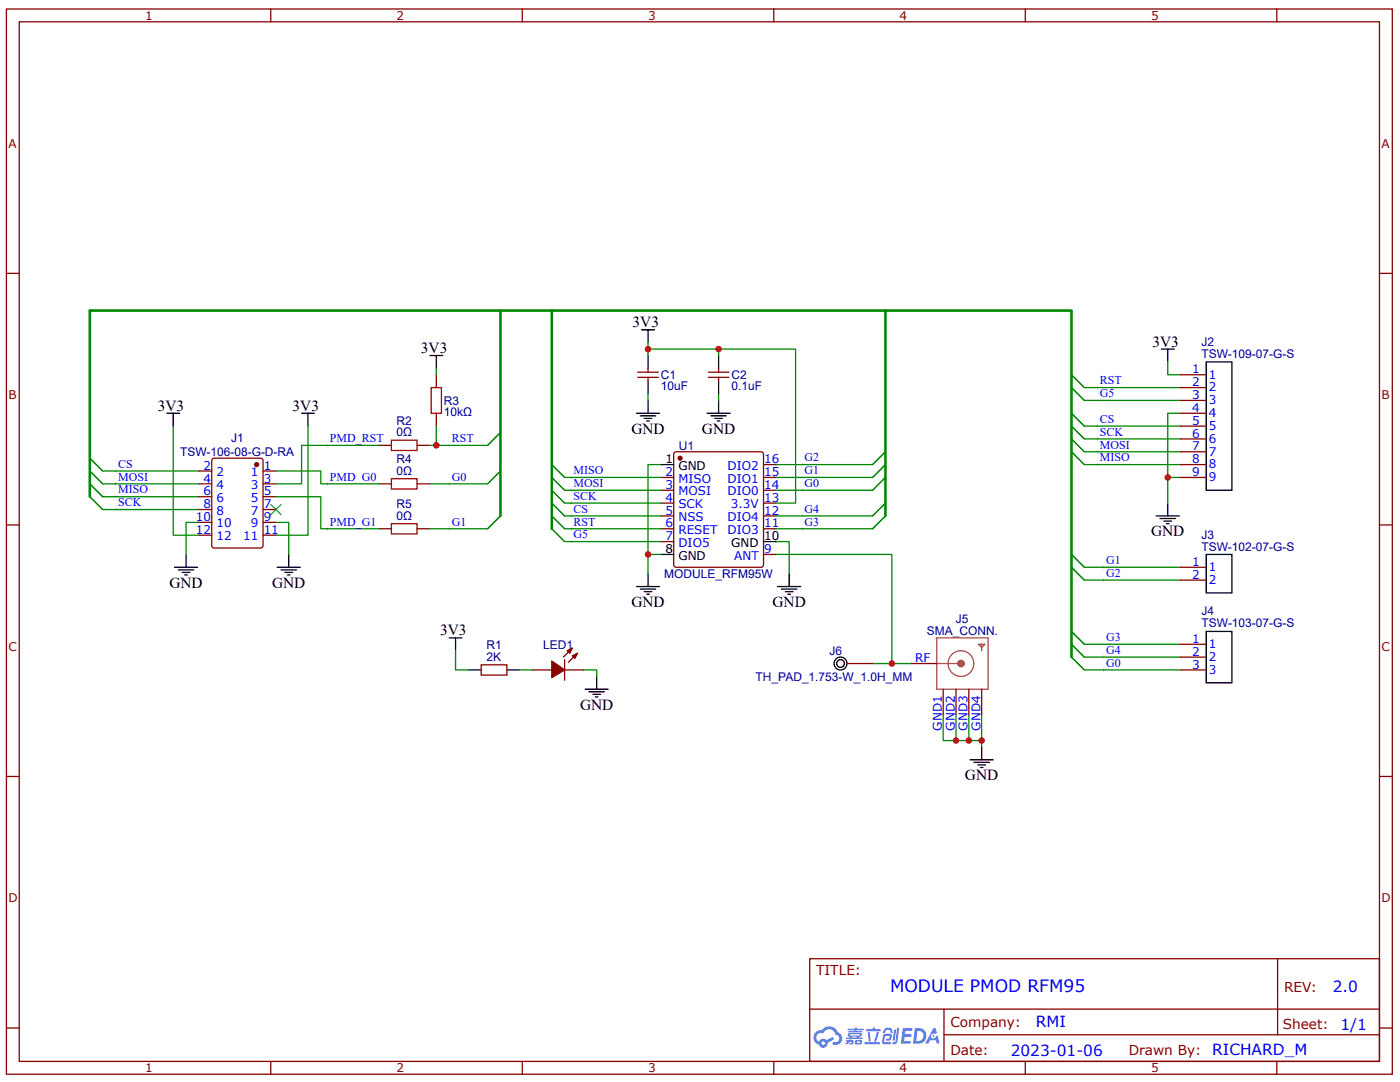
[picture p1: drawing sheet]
<svg xmlns="http://www.w3.org/2000/svg" width="279mm" height="216mm" viewBox="0 0 279 216" stroke-linecap="round" stroke-linejoin="round" font-family="sans-serif">
<g fill="none" stroke="#800" stroke-width=".26">
<path d="M1.3 1.8h276.6v212.6h-276.6zM3.8 4.4h271.5v207.4h-271.5zM54 1.8v2.6M104.2 1.8v2.6M154.4 1.8v2.6M204.6 1.8v2.6M254.8 1.8v2.6M1.3 54.5h2.5M275.3 54.5h2.6M1.3 104.7h2.5M275.3 104.7h2.6M1.3 154.9h2.5"/>
<path d="M275.3 154.9h2.6M161.6 191.3h113.7v20.5h-113.7zM255 191.3v15.2M1.3 205.1h2.5M54 211.8v2.6M104.2 211.8v2.6M154.4 211.8v2.6M161.6 201.4h113.6M188.4 206.5h86.8M188.4 201.4v10.2M204.6 211.8v2.6M254.8 211.8v2.6"/>
<path d="M275.3 205.1h2.6"/>
</g>
<g fill="#58f">
<path d="M180.2 205.1h1.7l.2 .2-.1 .4h-1.3l-.1 .6h1.1l.2 .3-.3 .3h-1.1l-.1 .8 1.2 .1 .2 .2-.2 .2-1.8 .1z"/>
<path d="M186.3 205.2h.4l.3 .9-.4 .2a.49 .49 0 0 0-.8 .2 .49 .49 0 0 0 .3 .7 .49 .49 0 0 0 .7-.4l.3-.2 .4 1.6h-.6l-.1-.6h-1.2l-.4 .6h-.6z"/>
<path d="M178.4 205.4h.5l-.3 2.1-.3 .2-.1-.2z"/>
<path d="M179 205.1h.4l-.3 2.8a.57 .57 0 0 1-.4 .5 .57 .57 0 0 1-.6-.2l.6-.4z"/>
<path d="M176.6 205.3l.4-.2 .8 .1 .4 .9h-.4l-.3-.6-.7 .1a.63 .63 0 0 1-.6 .5l-.1-.1z"/>
<path d="M176.4 206.4l1.2-.1a.74 .74 0 0 1 .4 .7 .74 .74 0 0 1-.6 .7l-.5-.1-.1-.2 .2-.1 .5-.1 .1-.5h-.9l-.3 1.2 1.3 .1 .2 .2-.3 .2h-1.1l-.4-.2-.1-.4z"/>
<path d="M172.5 208h2.9l.2 .2-.2 .2h-2.8z"/>
<path d="M175 205.9h.4l-.3 1.2a.7 .7 0 0 1-.5 .8l-.1-.2z"/>
<path d="M173.2 206h.4l.2 1.6-.2 .2-.2-.1z"/>
<path d="M172.9 205.4h1.2l.1-.4h.4v.4h1l.2 .2-.2 .2h-2.6z"/>
<path d="M168.9 207.6l.9-.2v.2l.6 .1-.1 .6-.8 .1v-.3h.4l.1-.2a.46 .46 0 0 0-.7 .3l-.5 .2-.1-.2 .6-.3h-.5z"/>
<path d="M169.2 205.3h1.4v-.2h.4v.2h1.3l.1 .2-.1 .1h-1.3l-.1 .1h1.1l.1 .2-.1 .1h-2.6l-.1-.3h1.2v-.1h-1.3z"/>
<path d="M182.6 205.1l-.4 3.2h.9a1.57 1.57 0 0 0 1.8-1.6 1.57 1.57 0 0 0-1.8-1.6zM183.1 205.7a1.05 1.05 0 0 1 1.2 1.2 1.05 1.05 0 0 1-1.5 .8z"/>
<path d="M169.3 206.3l-.1 .4 .4 .2v.1h-.7v.3h3.1l.2-.1-.2-.2h-.6v-.1a.43 .43 0 0 0 .6-.2 .43 .43 0 0 0-.2-.6h-2.3zM169.6 206.4l2 .1-.1 .1h-1.8zM170 206.9h1l-.1 .1h-.8z"/>
<path d="M170.7 207.6v.8h.9l.3-.1 .1-.5-.1-.3h-.9zM171 207.8h.6l-.1 .3h-.5z"/>
<path d="M162.8 206a1.49 1.49 0 0 0 .6 2.5 .9 .9 0 0 0 1.1 .6 .9 .9 0 0 0 .7-1l1.3-.7-.3-.5-1.2 .7a.9 .9 0 0 0-1.6 .3 .91 .91 0 0 1-.4-1.3 .91 .91 0 0 1 1.3-.4 1.31 1.31 0 0 1 1.4-.8 1.31 1.31 0 0 1 1.1 1.1 .75 .75 0 0 1 .7 1 .75 .75 0 0 1-1.1 .4l-.2 .2v.3a1.29 1.29 0 0 0 1.8-.7 1.29 1.29 0 0 0-.8-1.7 1.92 1.92 0 0 0-3.3-.5l-.7 .2zM163.9 208.2a.35 .35 0 0 1 .7 0 .35 .35 0 0 1-.7 0z"/>
<circle cx="186.3" cy="206.7" r=".19"/>
</g>
<path d="M134.6 90.3l.4-.2h16.9a.51 .51 0 0 1 .5 .6v22a.51 .51 0 0 1-.5 .5h-16.9a.51 .51 0 0 1-.5-.5v-22z" fill="none" stroke="#800" stroke-width=".26"/>
<circle cx="135.7" cy="91.4" r=".38" fill="#800"/>
<g fill="none" stroke="#800" stroke-width=".26">
<path d="M127.3 74.3h4.1M127.3 75.3h4.1M129.3 73.5v.8M129.3 75.3v.8M42.4 91.6l.4-.2h9.2a.51 .51 0 0 1 .5 .5v16.9a.51 .51 0 0 1-.5 .6h-9.2a.51 .51 0 0 1-.5-.6v-16.9zM131.9 95.3h2.6M131.9 97.8h2.6M152.4 95.3h2.5M152.4 97.8h2.5M152.4 92.7h2.5M131.9 100.4h2.6M131.9 103h2.6"/>
<path d="M131.9 105.5h2.6M131.9 108.1h2.6M152.4 100.4h2.5M152.4 103h2.5M152.4 105.5h2.5M152.4 110.6h2.5M169 132.4h5.1M181.8 132.4h5.1M188.2 137.5v5.1M190.8 137.5v5.1M193.4 137.5v5.1M195.9 137.5v5.1"/>
<circle cx="135.7" cy="91.4" r=".38"/>
</g>
<g fill="none" stroke="#000" stroke-width=".26">
<path d="M128 65.8h2.6M129.3 65.8v2.6M129.3 70.9v2.6M129.3 76.1v2.5M129.3 79.9v2.6M231.8 69.7h2.5M233 69.7v2.5M33.3 82.5h2.6M34.6 82.5v2.5M60.2 82.5h2.5M61.5 82.5v2.5M127 82.5h4.6"/>
<path d="M127.8 83h3.1M128.6 83.5h1.5M129.1 84h.5M131.9 92.7h2.6M34.8 113.2h4.6M35.6 113.7h3.1M36.4 114.2h1.5M36.9 114.7h.5M37.1 110.6v2.6M55.3 113.2h4.6M56.1 113.7h3.1M56.9 114.2h1.5"/>
<path d="M57.4 114.7h.5M57.6 110.6v2.6M127 117h4.6M127.8 117.5h3.1M128.6 118.1h1.5M129.1 118.6h.5M129.3 114.5v2.5M131.9 110.6h2.6M152.4 108.1h2.5M155.2 117h4.6M156 117.5h3M156.7 118.1h1.6"/>
<path d="M157.2 118.6h.6M157.5 114.5v2.5M230.7 103h4.7M231.5 103.5h3.1M232.3 104h1.5M232.8 104.5h.5M233 100.4v2.6M193.6 151.6h4.6M194.4 152.1h3M195.1 152.6h1.6M195.7 153.1h.5M195.9 149v2.6"/>
<circle cx="167.7" cy="132.4" r="1.28"/>
<circle cx="167.7" cy="132.4" r=".77"/>
</g>
<path d="M17.9 62v37.1M176.7 62v41M110.1 105.5v-43.5h103.7v69.1" fill="none" stroke="#080" stroke-width=".51"/>
<g fill="#000">
<path d="M213.8 77.3l2.6 2.6zM213.8 74.8l2.6 2.5zM17.9 99.1l2.6 2.6zM17.9 96.5l2.6 2.6zM17.9 94l2.6 2.5zM17.9 91.4l2.6 2.6zM110.1 97.8l2.6 2.6zM110.1 95.3l2.6 2.5zM110.1 92.7l2.6 2.6zM176.7 90.1l-2.6 2.6zM176.7 92.7l-2.6 2.6zM176.7 95.3l-2.6 2.5z"/>
<path d="M213.8 90.1l2.6 2.6zM213.8 87.6l2.6 2.5zM213.8 85l2.6 2.6zM213.8 82.5l2.6 2.5zM110.1 105.5l2.6 2.6zM110.1 103l2.6 2.5zM110.1 100.4l2.6 2.6zM176.7 100.4l-2.6 2.6zM174.1 105.5l2.6-2.5zM213.8 113.2l2.6 2.6zM213.8 110.6l2.6 2.6zM213.8 126l2.6 2.6z"/>
<path d="M213.8 131.1l2.6 2.6zM213.8 128.6l2.6 2.5z"/>
<path d="M219 77.1v.5zM218.7 77.3h.5z"/>
<path d="M219 79.6v.6zM218.7 79.9h.5z"/>
<path d="M23 93.7v.5zM22.8 94h.5z"/>
<path d="M23 96.3v.5zM22.8 96.5h.5z"/>
<path d="M23 98.9v.5zM22.8 99.1h.5z"/>
<path d="M89.6 96.3v.5zM89.4 96.5h.5z"/>
<path d="M114 95v.5zM113.7 95.3h.5z"/>
<path d="M114 97.6v.5zM113.7 97.8h.5z"/>
<path d="M160.1 92.5v.5zM159.8 92.7h.5z"/>
<path d="M160.1 95v.5zM159.8 95.3h.5z"/>
<path d="M160.1 97.6v.5zM159.8 97.8h.5z"/>
<path d="M219 87.3v.5zM218.7 87.6h.5z"/>
<path d="M219 92.5v.5zM218.7 92.7h.5z"/>
<path d="M219 89.9v.5zM218.7 90.1h.5z"/>
<path d="M219 84.8v.5zM218.7 85h.5z"/>
<path d="M23 101.4v.5zM22.8 101.7h.5z"/>
<path d="M54 100.6l2.1 2.1zM56.1 100.6l-2.1 2.1z"/>
<path d="M114 100.1v.5zM113.7 100.4h.5z"/>
<path d="M114 102.7v.5zM113.7 103h.5z"/>
<path d="M114 105.3v.5zM113.7 105.5h.5z"/>
<path d="M114 107.8v.5zM113.7 108.1h.5z"/>
<path d="M160.1 102.7v.5zM159.8 103h.5z"/>
<path d="M160.1 105.3v.5zM159.8 105.5h.5z"/>
<path d="M220.2 112.9v.6zM220 113.2h.5z"/>
<path d="M220.2 115.5v.5zM220 115.8h.5z"/>
<path d="M220.2 133.4v.5zM220 133.7h.5z"/>
<path d="M220.2 128.3v.5zM220 128.6h.5z"/>
<path d="M220.2 130.9v.5zM220 131.1h.5z"/>
</g>
<g fill="none" stroke="#080" stroke-width=".26">
<path d="M213.8 77.3l2.6 2.6h19.2M213.8 74.8l2.6 2.5h19.2M233 72.2v2.6h2.6M17.9 94l2.6 2.5h19.2M17.9 91.4l2.6 2.6h19.2M17.9 96.5l2.6 2.6h19.2M17.9 99.1l2.6 2.6h19.2M34.6 85v21.8h5.1M61.5 85v21.8h-6.4M110.1 92.7l2.6 2.6h19.2M110.1 95.3l2.6 2.5h19.2M110.1 97.8l2.6 2.6h19.2"/>
<path d="M131.9 92.7h-2.6v21.8M176.7 90.1l-2.6 2.6h-19.2M176.7 92.7l-2.6 2.6h-19.2M176.7 95.3l-2.6 2.5h-19.2M213.8 90.1l2.6 2.6h19.2M213.8 87.6l2.6 2.5h19.2M213.8 85l2.6 2.6h19.2M213.8 82.5l2.6 2.5h19.2M233 95.3h2.6M235.6 82.5h-2.6v17.9M39.7 104.2h-2.6v6.4M55.1 104.2h2.5v6.4"/>
<path d="M110.1 100.4l2.6 2.6h19.2M110.1 103l2.6 2.5h19.2M110.1 105.5l2.6 2.6h19.2M129.3 110.6h2.6M154.9 108.1h2.6v6.4M154.9 110.6h23.1v21.8h3.8M176.7 100.4l-2.6 2.6h-19.2M176.7 103l-2.6 2.5h-19.2M213.8 113.2l2.6 2.6h19.2M213.8 110.6l2.6 2.6h19.2M174.1 132.4h3.9M213.8 126l2.6 2.6h19.2"/>
<path d="M213.8 131.1l2.6 2.6h19.2M213.8 128.6l2.6 2.5h19.2M188.2 142.6v5.2h2.6M190.8 142.6v5.2h2.6M193.4 142.6v5.2h2.5M195.9 142.6v6.4"/>
</g>
<path d="M54 100.6l2.1 2.1M56.1 100.6l-2.1 2.1" fill="none" stroke="#3c3" stroke-width=".26"/>
<g fill="none" stroke="#a54b4b" stroke-width=".26">
<path d="M186.7 132.4h5.1M186.9 127.3h10.3v10.2h-10.3zM195.3 128.6h1.3l-.7 .6zM195.9 128.6v1.2"/>
<circle cx="191.8" cy="132.4" r="2.56"/>
</g>
<circle cx="191.8" cy="132.4" r=".36" fill="none" stroke="#a54b4b" stroke-width=".82"/>
<circle cx="51.2" cy="92.7" r=".38" fill="#800"/>
<g fill="none" stroke="#800" stroke-width=".26">
<path d="M235.6 74.8h5.1M235.6 77.3h5.1M235.6 79.9h5.1M39.7 94h2.6M39.7 96.5h2.6M39.7 99.1h2.6M52.5 94h2.6M52.5 96.5h2.6M52.5 99.1h2.6M235.6 85h5.1M235.6 82.5h5.1M235.6 87.6h5.1"/>
<path d="M235.6 90.1h5.1M235.6 92.7h5.1M235.6 95.3h5.1M39.7 106.8h2.6M39.7 104.2h2.6M39.7 101.7h2.6M52.5 106.8h2.6M52.5 104.2h2.6M52.5 101.7h2.6M235.6 113.2h5.1M235.6 115.8h5.1M96 132.7h5.2v2h-5.2z"/>
<path d="M235.6 128.6h5.1M235.6 131.1h5.1M235.6 133.7h5.1"/>
<circle cx="51.2" cy="92.7" r=".38"/>
</g>
<path d="M240.7 72.2h5.2v25.6h-5.2zM240.7 110.6h5.2v7.7h-5.2zM89.6 127.3h2.6M90.9 127.3v2.5M93.5 133.7h2.5M101.2 133.7h2.5M116.8 137.5h4.6M117.5 138h3.1M118.3 138.5h1.6M118.8 139.1h.5M119.1 135v2.5M240.7 126h5.2v10.2h-5.2z" fill="none" stroke="#000" stroke-width=".26"/>
<path d="M90.9 129.8v3.9h2.6M103.7 133.7h2.6M116.5 133.7h2.6v1.3" fill="none" stroke="#080" stroke-width=".26"/>
<path d="M110.1 131.9l2.6 1.8-2.6 1.5z" fill="#800"/>
<path d="M106.3 133.7h3.8M110.1 131.9l2.6 1.8-2.6 1.5zM112.7 131.6v4.1M112.7 133.7h3.8M114.2 129.3l-1.8 1.8M115.2 130.4l-1.7 1.7" fill="none" stroke="#800" stroke-width=".26"/>
<path d="M113.2 129.8l1-.5-.5 1.1z" fill="#800"/>
<path d="M113.2 129.8l1-.5-.5 1.1z" fill="none" stroke="#800" stroke-width=".26"/>
<path d="M114.2 130.9l1-.5-.5 1z" fill="#800"/>
<g fill="none" stroke="#800" stroke-width=".26">
<path d="M87.1 74.8v2.5M141.4 75.3h4.1M141.4 74.3h4.1M143.4 73.5v.8M143.4 75.3v.8M75.5 88.9h2.6M75.5 96.5h2.6M83.2 88.9h2.6M83.2 96.5h2.6M87.1 82.5v2.5M75.5 105.5h2.6M83.2 105.5h2.6"/>
<path d="M114.2 130.9l1-.5-.5 1z"/>
</g>
<path d="M86 77.3h2.1v5.2h-2.1zM78.1 87.8h5.1v2.1h-5.1zM78.1 95.5h5.1v2.1h-5.1zM78.1 104.5h5.1v2h-5.1z" fill="none" stroke="#a00000" stroke-width=".26"/>
<g fill="none" stroke="#080" stroke-width=".26">
<path d="M87.1 73.5v1.3M129.3 69.7h14.1v1.2M129.3 68.4v2.5M129.3 78.6v1.3M143.4 69.7h15.4v30.7h-3.9M143.4 78.6v1.3M55.1 99.1h8.9v6.4h11.5M55.1 94h8.9v2.5h11.5M75.5 88.9h-15.3v7.6h-5.1M87.1 85v3.9M99.9 86.3l-2.6 2.6h-11.5M99.9 94l-2.6 2.5h-11.5"/>
<path d="M99.9 103l-2.6 2.5h-11.5"/>
</g>
<g fill="#000">
<path d="M97.3 88.9l2.6-2.6zM99.9 94l-2.6 2.5zM99.9 103l-2.6 2.5z"/>
<path d="M65.3 88.6v.5zM65 88.9h.6z"/>
<path d="M65.3 96.3v.5zM65 96.5h.6z"/>
<path d="M89.6 88.6v.5zM89.4 88.9h.5z"/>
<path d="M65.3 105.3v.5zM65 105.5h.6z"/>
<path d="M89.6 105.3v.5zM89.4 105.5h.5z"/>
</g>
<path d="M17.9 62h92.2M99.9 62v41" fill="none" stroke="#080" stroke-width=".51"/>
<path d="M85.8 70.9h2.6M87.1 70.9v2.6M143.4 70.9v2.6M143.4 76.1v2.5M143.4 79.9v2.6M141.1 82.5h4.6M141.9 83h3M142.6 83.5h1.6M143.2 84h.5" fill="none" stroke="#000" stroke-width=".26"/>
<g fill="#c00">
<circle cx="129.3" cy="110.6" r=".64"/>
<circle cx="195.9" cy="147.8" r=".64"/>
<circle cx="193.4" cy="147.8" r=".64"/>
<circle cx="190.8" cy="147.8" r=".64"/>
<circle cx="233" cy="95.3" r=".64"/>
<circle cx="178" cy="132.4" r=".64"/>
<circle cx="87.1" cy="88.9" r=".64"/>
<circle cx="129.3" cy="69.7" r=".64"/>
<circle cx="143.4" cy="69.7" r=".64"/>
</g>
<text font-size="3.4" fill="#00f" x="177.6" y="197.9">MODULE PMOD RFM95</text>
<g font-size="3.1">
<text x="126.3" y="65.3">3V3</text>
<text x="84" y="70.4">3V3</text>
<text x="230" y="69.1">3V3</text>
<text x="31.5" y="82">3V3</text>
<text x="58.4" y="82">3V3</text>
<text x="126" y="86.6">GND</text>
<text x="140.1" y="86.6">GND</text>
<text x="229.7" y="107">GND</text>
<text x="33.8" y="117.3">GND</text>
<text x="54.3" y="117.3">GND</text>
<text x="126" y="121.1">GND</text>
<text x="154.2" y="121.1">GND</text>
<text x="87.8" y="126.8">3V3</text>
<text x="115.8" y="141.6">GND</text>
<text x="192.6" y="155.7">GND</text>
</g>
<g font-size="3.1" fill="#00f">
<text x="266" y="198">2.0</text>
<text x="206.7" y="205">RMI</text>
<text x="267.5" y="205.5">1/1</text>
<text x="201.7" y="210.6">2023-01-06</text>
<text x="241.9" y="210.6">RICHARD_M</text>
</g>
<g font-size="2.7" fill="#800">
<text x="162.9" y="194.6">TITLE:</text>
<text x="256.3" y="198">REV:</text>
<text x="189.7" y="204.9">Company:</text>
<text x="256" y="205.4">Sheet:</text>
<text x="189.7" y="210.5">Date:</text>
<text x="225.3" y="210.6">Drawn By:</text>
</g>
<g font-size="2.4" fill="#800">
<text x="28.9" y="4">1</text>
<text x="79.1" y="4">2</text>
<text x="129.3" y="4">3</text>
<text x="179.5" y="4">4</text>
<text x="229.7" y="4">5</text>
<text x="1.7" y="29.5">A</text>
<text x="275.7" y="29.5">A</text>
<text x="1.7" y="79.6">B</text>
<text x="275.7" y="79.6">B</text>
<text x="1.7" y="129.8">C</text>
<text x="275.7" y="129.8">C</text>
<text x="1.7" y="180">D</text>
<text x="275.7" y="180">D</text>
<text x="28.9" y="214">1</text>
<text x="79.1" y="214">2</text>
<text x="129.3" y="214">3</text>
<text x="179.5" y="214">4</text>
<text x="229.7" y="214">5</text>
</g>
<g font-size="2.4" fill="#000080">
<text x="239.8" y="71.3">TSW-109-07-G-S</text>
<text x="239.8" y="69">J2</text>
<text x="131.9" y="77.9">10uF</text>
<text x="131.9" y="75.6">C1</text>
<text x="146" y="77.9">0.1uF</text>
<text x="146" y="75.6">C2</text>
<text x="88.6" y="83.1">10kΩ</text>
<text x="88.6" y="80.7">R3</text>
<text x="46.1" y="88.2">J1</text>
<text x="79.1" y="87.1">0Ω</text>
<text x="79.1" y="84.7">R2</text>
<text x="135.5" y="89.7">U1</text>
<text x="35.9" y="91">TSW-106-08-G-D-RA</text>
<text x="79.1" y="94.8">0Ω</text>
<text x="79.1" y="92.4">R4</text>
<text x="79.1" y="101.4">R5</text>
<text x="79.1" y="103.7">0Ω</text>
<text x="239.8" y="107.5">J3</text>
<text x="239.8" y="109.9">TSW-102-07-G-S</text>
<text x="132.6" y="115.3">MODULE_RFM95W</text>
<text x="190.8" y="124.3">J5</text>
<text x="239.8" y="125.1">TSW-103-07-G-S</text>
<text x="239.8" y="122.8">J4</text>
<text x="97.1" y="131.9">2K</text>
<text x="97.1" y="129.6">R1</text>
<text x="108.4" y="129.4">LED1</text>
<text x="165.5" y="130.7">J6</text>
<text x="185" y="126.8">SMA_CONN.</text>
<text x="150.8" y="135.8">TH_PAD_1.753-W_1.0H_MM</text>
</g>
<g font-size="2.4" fill="#00f">
<text x="219.5" y="76.7">RST</text>
<text x="237.9" y="74.5">1</text>
<text x="237.9" y="77.1">2</text>
<text x="241.2" y="75.5">1</text>
<text x="219.5" y="79.3">G5</text>
<text x="237.9" y="79.6">3</text>
<text x="237.9" y="82.2">4</text>
<text x="241.2" y="78.1">2</text>
<text x="241.2" y="80.7">3</text>
<text x="241.2" y="83.2">4</text>
<text x="65.8" y="88.2">PMD_RST</text>
<text x="90.1" y="88.2">RST</text>
<text x="219.5" y="86.9">SCK</text>
<text x="219.5" y="89.5">MOSI</text>
<text x="219.5" y="84.4">CS</text>
<text x="237.9" y="84.8">5</text>
<text x="237.9" y="87.3">6</text>
<text x="237.9" y="89.9">7</text>
<text x="241.2" y="85.8">5</text>
<text x="241.2" y="88.4">6</text>
<text x="23.6" y="93.3">CS</text>
<text x="23.6" y="95.9">MOSI</text>
<text x="40.6" y="93.7">2</text>
<text x="43.2" y="95">2</text>
<text x="50" y="95">1</text>
<text x="52.6" y="93.7">1</text>
<text x="65.8" y="95.9">PMD_G0</text>
<text x="90.1" y="95.9">G0</text>
<text x="114.5" y="94.6">MISO</text>
<text x="132.8" y="95">2</text>
<text x="145.2" y="93.7">DIO2</text>
<text x="152.5" y="95">15</text>
<text x="152.5" y="92.5">16</text>
<text x="160.6" y="92.1">G2</text>
<text x="160.6" y="94.6">G1</text>
<text x="219.5" y="92.1">MISO</text>
<text x="237.9" y="92.5">8</text>
<text x="237.9" y="95">9</text>
<text x="241.2" y="90.9">7</text>
<text x="241.2" y="93.5">8</text>
<text x="23.6" y="98.5">MISO</text>
<text x="23.6" y="101">SCK</text>
<text x="40.6" y="101.4">8</text>
<text x="40.6" y="98.9">6</text>
<text x="40.6" y="96.3">4</text>
<text x="43.2" y="100.1">6</text>
<text x="43.2" y="97.6">4</text>
<text x="50" y="97.6">3</text>
<text x="50" y="100.1">5</text>
<text x="52.6" y="96.3">3</text>
<text x="52.6" y="98.9">5</text>
<text x="52.6" y="101.4">7</text>
<text x="114.5" y="97.2">MOSI</text>
<text x="114.5" y="99.7">SCK</text>
<text x="132.8" y="97.6">3</text>
<text x="132.8" y="100.1">4</text>
<text x="135.4" y="96.3">MISO</text>
<text x="135.4" y="98.9">MOSI</text>
<text x="135.4" y="101.4">SCK</text>
<text x="145.2" y="98.9">DIO0</text>
<text x="145.2" y="96.3">DIO1</text>
<text x="145.9" y="101.4">3.3V</text>
<text x="152.5" y="100.1">13</text>
<text x="152.5" y="97.6">14</text>
<text x="160.6" y="97.2">G0</text>
<text x="241.2" y="96">9</text>
<text x="39.1" y="106.5">12</text>
<text x="39.1" y="104">10</text>
<text x="43.2" y="107.8">12</text>
<text x="43.2" y="105.3">10</text>
<text x="43.2" y="102.7">8</text>
<text x="48.5" y="107.8">11</text>
<text x="50" y="102.7">7</text>
<text x="50" y="105.3">9</text>
<text x="52.6" y="104">9</text>
<text x="52.6" y="106.5">11</text>
<text x="65.8" y="104.9">PMD_G1</text>
<text x="90.1" y="104.9">G1</text>
<text x="114.5" y="102.3">CS</text>
<text x="114.5" y="104.9">RST</text>
<text x="114.5" y="107.4">G5</text>
<text x="132.8" y="102.7">5</text>
<text x="132.8" y="105.3">6</text>
<text x="132.8" y="107.8">7</text>
<text x="135.4" y="104">NSS</text>
<text x="135.4" y="106.5">RESET</text>
<text x="145.2" y="106.5">DIO3</text>
<text x="145.2" y="104">DIO4</text>
<text x="152.5" y="105.3">11</text>
<text x="152.5" y="102.7">12</text>
<text x="160.6" y="102.3">G4</text>
<text x="160.6" y="104.9">G3</text>
<text x="135.4" y="109.1">DIO5</text>
<text x="146.5" y="111.7">ANT</text>
<text x="152.5" y="110.4">9</text>
<text x="220.8" y="112.6">G1</text>
<text x="237.9" y="112.9">1</text>
<text x="241.2" y="114">1</text>
<text x="220.8" y="115.1">G2</text>
<text x="237.9" y="115.5">2</text>
<text x="241.2" y="116.5">2</text>
<text x="220.8" y="127.9">G3</text>
<text x="220.8" y="130.5">G4</text>
<text x="237.9" y="128.3">1</text>
<text x="237.9" y="130.9">2</text>
<text x="241.2" y="129.3">1</text>
<text x="241.2" y="131.9">2</text>
<text x="182.6" y="132.1">RF</text>
<text x="220.8" y="133">G0</text>
<text x="237.9" y="133.4">3</text>
<text x="241.2" y="134.5">3</text>
<text x="188" y="145.8" transform="rotate(-90 188 145.8)">GND1</text>
<text x="190.5" y="145.8" transform="rotate(-90 190.5 145.8)">GND2</text>
<text x="193.1" y="145.8" transform="rotate(-90 193.1 145.8)">GND3</text>
<text x="195.7" y="145.8" transform="rotate(-90 195.7 145.8)">GND4</text>
</g>
<g font-size="2.4">
<text x="132.8" y="92.5">1</text>
<text x="135.4" y="93.7">GND</text>
<text x="152.5" y="107.8">10</text>
<text x="132.8" y="110.4">8</text>
<text x="135.4" y="111.7">GND</text>
<text x="145.9" y="109.1">GND</text>
</g>
</svg>
